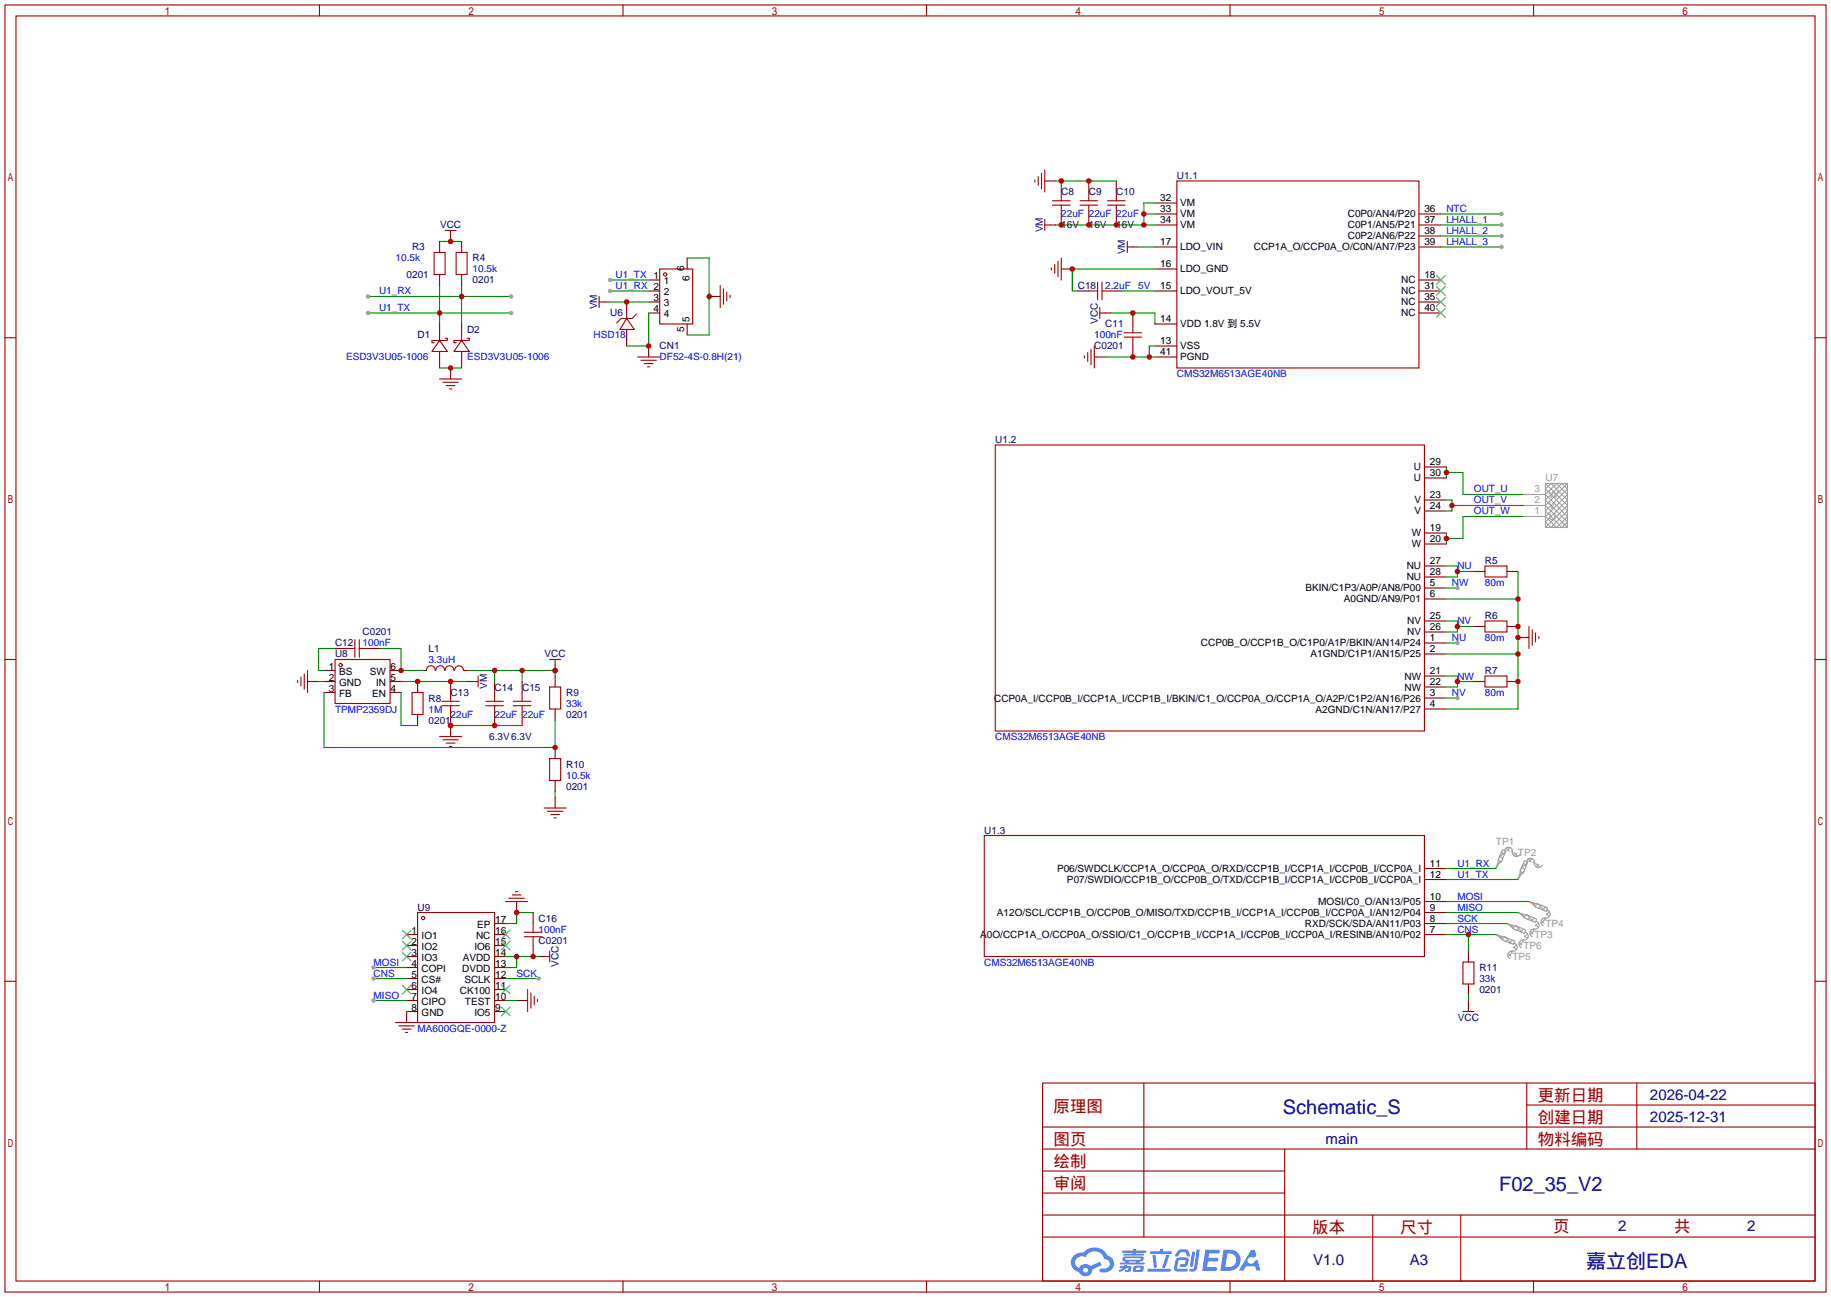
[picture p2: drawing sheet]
<svg xmlns="http://www.w3.org/2000/svg" width="423mm" height="299mm" viewBox="0 0 423 299" stroke-linecap="round" stroke-linejoin="round" font-family="sans-serif">
<g fill="none" stroke="#a10000" stroke-width=".25">
<path d="M1.1 1.1h420.4v297.2h-420.4zM3.7 3.7h415.3v292.1h-415.3zM73.7 1.1v2.6M143.8 1.1v2.6M213.9 1.1v2.6M283.9 1.1v2.6M354 1.1v2.6M1.1 78h2.6M419 78h2.5M1.1 152.3h2.6M419 152.3h2.5M1.1 226.6h2.6"/>
<path d="M419 226.6h2.5M240.7 250.1h178.3v45.7h-178.3zM264 250.1v35.5M352.4 250.1v15.2M352.4 255.1h66.6M377.8 250.1v15.2M240.7 270.4h55.8M240.7 265.3h178.3M240.7 275.5h55.8M240.7 260.2h178.3M296.5 265.3v30.5M73.7 295.8v2.5"/>
<path d="M143.8 295.8v2.5M213.9 295.8v2.5M240.7 285.6h178.3M240.7 280.5h178.3M283.9 295.8v2.5M316.9 280.5v15.3M337.2 280.5v15.3M354 295.8v2.5"/>
</g>
<g fill="#5487ff">
<path d="M278.2 288.5h2.7a.48 .48 0 0 1 .7 .5 .48 .48 0 0 1-.7 .4h-1.8l-.1 1h1.8a.43 .43 0 0 1 .4 .5 .43 .43 0 0 1-.4 .4h-2l-.2 1.3h1.7a.45 .45 0 0 1 .6 .2 .45 .45 0 0 1-.1 .6h-3.3z"/>
<path d="M288.8 288.6h.8l.4 1.4-.7 .4a.84 .84 0 0 0-1.2 .2 .84 .84 0 0 0 .3 1.2 .84 .84 0 0 0 1.2-.4l.1-.3 .6-.3 .7 2.6h-1l-.3-1h-2.1l-.6 1h-1z"/>
<path d="M275.2 289h.7l-.5 3.2a.36 .36 0 0 1-.4 .3 .36 .36 0 0 1-.3-.3z"/>
<path d="M276.2 288.5h.7l-.6 4.3a1.13 1.13 0 0 1-1.7 .6l.1-.4 .8-.1 .1-.1z"/>
<path d="M271.9 288.8l.6-.3h1.1a.77 .77 0 0 1 .8 .5l.3 1-.1 .1h-.6l-.3-.9-.2-.1h-1l-.7 1h-.6z"/>
<path d="M271.5 290.7l.5-.4h1.7a.81 .81 0 0 1 .7 .5 .81 .81 0 0 1-.2 .9 .81 .81 0 0 1-.9 .8h-.6a.32 .32 0 0 1-.3-.4 .32 .32 0 0 1 .3-.2l.8-.1 .2-.8h-1.7l-.3 1.9 2.2 .1a.32 .32 0 0 1 .3 .3 .32 .32 0 0 1-.4 .3h-2.2l-.5-.3-.1-.5z"/>
<path d="M264.9 293h5.1a.33 .33 0 0 1 .3 .3 .33 .33 0 0 1-.4 .3h-4.9l-.1-.1z"/>
<path d="M269.2 289.8h.7l-.6 2a.98 .98 0 0 1-.7 1l-.3-.3z"/>
<path d="M266 289.8h.7l.3 2.6a.34 .34 0 0 1-.3 .4 .34 .34 0 0 1-.3-.3z"/>
<path d="M265.5 288.9h2.2l.2-.5h.6l-.1 .5h1.8a.32 .32 0 0 1 .3 .4 .32 .32 0 0 1-.3 .3h-4.5l-.2-.2z"/>
<path d="M258.5 292.3h1l.1-.2h.6l-.1 .2 .9 .1 .1 .1-.1 1-1.3 .2v-.5h.7v-.4a.68 .68 0 0 0-.9 .4l-1.1 .5-.2-.4 1-.5h-.7z"/>
<path d="M259.1 288.8h2.4l.1-.4h.7l-.1 .4h2.2l.3 .2-.3 .2h-2.2l-.1 .3h1.8l.3 .2-.3 .2h-4.5l-.1-.4h2.1v-.3h-2.2l-.2-.1z"/>
<path d="M282.4 288.5l-.7 4.9h1.7a2.5 2.5 0 0 0 3-2.5 2.5 2.5 0 0 0-3.1-2.4zM283.3 289.4a1.65 1.65 0 0 1 2 1.7 1.65 1.65 0 0 1-2.1 1.5h-.4z"/>
<path d="M259.2 290.3l-.1 .8 .7 .1 .1 .3h-1.4l.1 .4h5.4l.2-.1-.2-.3h-1.1l.1-.3a.7 .7 0 0 0 .9-.2 .7 .7 0 0 0-.1-.9h-4.1zM259.8 290.5l3.5 .1-.2 .3h-3.2zM260.6 291.2h1.6l-.1 .3h-1.5z"/>
<path d="M261.7 292.4a1.05 1.05 0 0 0 0 1.2 2.91 2.91 0 0 0 2.1-.1 .98 .98 0 0 0 .1-1.2l-1.7-.1zM262.3 292.7h.8l.1 .4-.2 .2-.8-.1z"/>
<path d="M247.9 289.9a2.23 2.23 0 0 0-.6 2.3 2.23 2.23 0 0 0 1.8 1.5 1.58 1.58 0 0 0 1.7 1 1.58 1.58 0 0 0 1.3-1.6l2.2-1-.5-.8-2.1 1a1.65 1.65 0 0 0-2.6 .5 1.47 1.47 0 0 1-.7-2.1 1.47 1.47 0 0 1 2.2-.4 2.3 2.3 0 0 1 2.3-1.4 2.3 2.3 0 0 1 2 1.8 1.12 1.12 0 0 1 1.3 1 1.12 1.12 0 0 1-1.1 1.2h-.7a.45 .45 0 0 0-.6 .4 .45 .45 0 0 0 .4 .5 2.21 2.21 0 0 0 2.3-.6 2.21 2.21 0 0 0 .5-2.2 2.13 2.13 0 0 0-1.4-1.1 3.3 3.3 0 0 0-5.5-.7l-1.2 .1zM250 293.3a.6 .6 0 0 1 1.2 0 .6 .6 0 0 1-1.2 0z"/>
</g>
<path d="M333.9 109.1h3.8v5.1h14M333.9 107.8v2.6" fill="none" stroke="#008700" stroke-width=".25"/>
<circle cx="333.9" cy="109.1" r=".63" fill="#c00"/>
<path d="M351.7 119.3h-14v5h-3.8M333.9 123.1v2.5" fill="none" stroke="#008700" stroke-width=".25"/>
<circle cx="333.9" cy="124.3" r=".63" fill="#c00"/>
<path d="M85 68.5h33M106.6 65.9v8.9" fill="none" stroke="#008700" stroke-width=".25"/>
<circle cx="106.6" cy="68.5" r=".63" fill="#c00"/>
<g fill="#999">
<circle cx="85" cy="68.5" r=".51"/>
<circle cx="118" cy="68.5" r=".51"/>
</g>
<path d="M85 72.3h33M101.5 65.9v8.9" fill="none" stroke="#008700" stroke-width=".25"/>
<circle cx="101.5" cy="72.3" r=".63" fill="#c00"/>
<g fill="#999">
<circle cx="85" cy="72.3" r=".51"/>
<circle cx="118" cy="72.3" r=".51"/>
</g>
<path d="M242.4 51.9h1.3M261.5 57h1.3" fill="none" stroke="#870000" stroke-width=".25"/>
<path d="M241.2 50.7v2.5M241.2 51.9h1.2M260.2 55.8v2.5M260.2 57h1.3" fill="none" stroke="#a10000" stroke-width=".25"/>
<path d="M332.6 49.4h14" fill="none" stroke="#008700" stroke-width=".25"/>
<circle cx="346.6" cy="49.4" r=".51" fill="#999"/>
<path d="M332.6 51.9h14" fill="none" stroke="#008700" stroke-width=".25"/>
<circle cx="346.6" cy="51.9" r=".51" fill="#999"/>
<path d="M332.6 54.5h14" fill="none" stroke="#008700" stroke-width=".25"/>
<circle cx="346.6" cy="54.5" r=".51" fill="#999"/>
<path d="M332.6 57h14" fill="none" stroke="#008700" stroke-width=".25"/>
<circle cx="346.6" cy="57" r=".51" fill="#999"/>
<g fill="none" stroke="#a10000" stroke-width=".25">
<path d="M77.3 152.3h12.7v10.1h-12.7zM98.5 154.8a1.01 1.01 0 0 1 1-1.1 1.01 1.01 0 0 1 1 1.1M100.6 154.8a1.01 1.01 0 0 1 1-1.1 1.01 1.01 0 0 1 1 1.1M102.8 154.8a1.01 1.01 0 0 1 1-1.1 1.01 1.01 0 0 1 1 1.1M105 154.8a1.01 1.01 0 0 1 1-1.1 1.01 1.01 0 0 1 1 1.1M114.2 159.9v2M112.1 162.9h4.1M112.1 161.9h4.1M114.2 162.9v2.1"/>
<circle cx="78.6" cy="153.5" r=".38"/>
</g>
<path d="M74.8 154.8h2.5M74.8 157.4h2.5M74.8 159.9h2.5M90 154.8h2.6M90 157.4h2.6M90 159.9h2.6M97.7 154.8h.7M107.1 154.8h.7M114.2 157.4v2.5M114.2 165v2.5" fill="none" stroke="#870000" stroke-width=".25"/>
<path d="M87.5 149.7h5.1v5.1h5.1M92.6 159.9v7.6h3.8M92.6 157.4h15.2" fill="none" stroke="#008700" stroke-width=".25"/>
<circle cx="92.6" cy="154.8" r=".63" fill="#c00"/>
<path d="M73.5 157.4h1.3M77.3 149.7h-3.8v5.1h1.3M104 167.5h16.5" fill="none" stroke="#008700" stroke-width=".25"/>
<path d="M101.5 74.8v2.5M106.6 74.8v2.5M101.5 82.4v2.6M106.6 82.4v2.6M71 157.4h2.5M107.8 157.4h1.3M120.5 157.4v2.5M104 167.5v2.6M120.5 165v2.5" fill="none" stroke="#870000" stroke-width=".25"/>
<g fill="none" stroke="#a10000" stroke-width=".25">
<path d="M101.5 78.6l1.8 2.6h-3.6zM101.5 77.3v1.3M102.7 78.1h.6v.5h-3.6v.5h.5M106.6 78.6l1.7 2.6h-3.5zM106.6 77.3v1.3M107.8 78.1h.5v.5h-3.5v.5h.5M101.5 81.2v1.2M106.6 81.2v1.2M68.7 157.1v.5M69.5 156.3v2.1M70.2 155.6v3.5M71 154.8v5.1"/>
<path d="M109.1 157.4h1.3M110.4 156.1v2.5M120.5 159.9v2M101.5 170.1h5.1M102.2 170.8h3.6M103 171.6h2M103.8 172.3h.5M118.5 162.9h4.1M118.5 161.9h4.1M120.5 162.9v2.1"/>
</g>
<g fill="#c00">
<circle cx="114.2" cy="167.5" r=".63"/>
<circle cx="104" cy="167.5" r=".63"/>
</g>
<path d="M259.5 77.9h4M259.5 76.8h4M261.5 74.8v2M261.5 77.9v2M79.9 149.7h2M81.9 147.7v4.1M82.9 147.7v4.1M82.9 149.7h2.1M121 215.3h4.1M121 216.3h4.1M123.1 213.2v2.1M123.1 216.3v2" fill="none" stroke="#a10000" stroke-width=".25"/>
<path d="M261.5 72.3v2.5M261.5 79.9v2.5M77.3 149.7h2.6M85 149.7h2.5M123.1 210.7v2.5M123.1 218.3v2.6" fill="none" stroke="#870000" stroke-width=".25"/>
<path d="M107.8 154.8h20.3v1.3M114.2 154.8v2.6M120.5 154.8v2.6" fill="none" stroke="#008700" stroke-width=".25"/>
<g fill="#c00">
<circle cx="128.1" cy="154.8" r=".63"/>
<circle cx="120.5" cy="154.8" r=".63"/>
<circle cx="114.2" cy="154.8" r=".63"/>
</g>
<path d="M101.5 85h5.1" fill="none" stroke="#008700" stroke-width=".25"/>
<path d="M104 85v2.5M128.1 184v2.6" fill="none" stroke="#870000" stroke-width=".25"/>
<path d="M125.6 186.6h5.1M126.4 187.3h3.5M127.1 188.1h2.1M127.9 188.8h.5" fill="none" stroke="#a10000" stroke-width=".25"/>
<circle cx="104" cy="85" r=".63" fill="#c00"/>
<path d="M101.5 87.5h5.1M102.2 88.3h3.6M103 89h2M103.8 89.8h.5M337.7 233.6h2.5M339 232.3v1.3" fill="none" stroke="#a10000" stroke-width=".25"/>
<path d="M74.8 159.9v12.7h53.3v-6.4M128.1 182.8v1.2" fill="none" stroke="#008700" stroke-width=".25"/>
<path d="M128.1 153.5v1.3M339 231v1.3" fill="none" stroke="#870000" stroke-width=".25"/>
<circle cx="128.1" cy="154.8" r=".63" fill="#c00"/>
<path d="M253.9 71v2.5M253.9 72.3h1.2M126.9 152.3h2.5M128.1 152.3v1.2" fill="none" stroke="#a10000" stroke-width=".25"/>
<path d="M104 54.5v1.3M255.1 72.3h1.3" fill="none" stroke="#870000" stroke-width=".25"/>
<path d="M101.5 55.8h5.1" fill="none" stroke="#008700" stroke-width=".25"/>
<circle cx="104" cy="55.8" r=".63" fill="#c00"/>
<g fill="none" stroke="#a10000" stroke-width=".25">
<path d="M102.7 53.2h2.6M104 53.2v1.3M138.3 68.5v2.5M138.3 69.7h1.3M152.3 62.1h7.6v12.7h-7.6zM147.2 82.4h5.1M148 83.2h3.5M148.7 83.9h2M149.5 84.7h.5"/>
<circle cx="153.5" cy="63.4" r=".38"/>
</g>
<path d="M158.6 59.6v2.5M139.6 69.7h1.2M149.7 64.6h2.6M149.7 67.2h2.6M149.7 69.7h2.6M149.7 72.3h2.6M149.7 79.9v2.5M158.6 74.8v2.5" fill="none" stroke="#870000" stroke-width=".25"/>
<path d="M140.8 64.6h8.9" fill="none" stroke="#008700" stroke-width=".25"/>
<circle cx="140.8" cy="64.6" r=".51" fill="#999"/>
<path d="M140.8 67.2h8.9" fill="none" stroke="#008700" stroke-width=".25"/>
<circle cx="140.8" cy="67.2" r=".51" fill="#999"/>
<path d="M158.6 59.6h5.1v17.7h-5.1" fill="none" stroke="#008700" stroke-width=".25"/>
<path d="M163.7 68.5h2.5" fill="none" stroke="#870000" stroke-width=".25"/>
<circle cx="163.7" cy="68.5" r=".63" fill="#c00"/>
<g fill="none" stroke="#a10000" stroke-width=".25">
<path d="M166.2 65.9v5.1M167 66.7v3.5M167.8 67.4v2.1M168.5 68.2v.5M96.4 210.7h17.8v25.4h-17.8z"/>
<circle cx="97.7" cy="212" r=".38"/>
</g>
<g fill="none" stroke="#870000" stroke-width=".25">
<path d="M93.9 215.8h2.5M93.9 218.3h2.5M114.2 215.8h2.5M114.2 218.3h2.5M114.2 213.2h2.5M93.9 220.9h2.5M93.9 223.4h2.5M93.9 225.9h2.5M93.9 228.5h2.5M93.9 231h2.5M93.9 233.6h2.5M114.2 220.9h2.5"/>
<path d="M114.2 223.4h2.5M114.2 225.9h2.5M114.2 228.5h2.5M114.2 231h2.5M114.2 233.6h2.5"/>
</g>
<g fill="none" stroke="#3c3" stroke-width=".25">
<path d="M92.8 214.8l2.1 2M92.8 217.3l2.1 2M92.8 219.8l2.1 2.1M94.9 214.8l-2.1 2M94.9 217.3l-2.1 2M94.9 219.8l-2.1 2.1M115.7 217.3l2 2M115.7 214.8l2 2M117.7 217.3l-2 2M117.7 214.8l-2 2M92.8 227.5l2.1 2M94.9 227.5l-2.1 2"/>
<path d="M115.7 232.5l2 2.1M115.7 227.5l2 2M117.7 232.5l-2 2.1M117.7 227.5l-2 2"/>
</g>
<path d="M86.2 225.9h7.7" fill="none" stroke="#008700" stroke-width=".25"/>
<circle cx="86.2" cy="225.9" r=".51" fill="#999"/>
<path d="M86.2 223.4h7.7" fill="none" stroke="#008700" stroke-width=".25"/>
<circle cx="86.2" cy="223.4" r=".51" fill="#999"/>
<path d="M86.2 231h7.7" fill="none" stroke="#008700" stroke-width=".25"/>
<circle cx="86.2" cy="231" r=".51" fill="#999"/>
<path d="M116.7 225.9h7.6" fill="none" stroke="#008700" stroke-width=".25"/>
<circle cx="124.3" cy="225.9" r=".51" fill="#999"/>
<path d="M245 41.8v2.5M245 49.4v2.5M119.3 208.2v2.5M119.3 231h2.5" fill="none" stroke="#870000" stroke-width=".25"/>
<path d="M243 46.4h4M243 47.4h4M245 44.3v2.1M245 47.4v2M116.7 208.2h5.1M117.5 207.4h3.5M118.2 206.6h2.1M119 205.9h.5M121.8 228.5v5.1M122.6 229.2v3.6M123.3 230v2M124.1 230.8v.5" fill="none" stroke="#a10000" stroke-width=".25"/>
<path d="M123.1 210.7h-3.8v2.5h-2.6M116.7 231h2.6" fill="none" stroke="#008700" stroke-width=".25"/>
<circle cx="119.3" cy="210.7" r=".63" fill="#c00"/>
<g fill="none" stroke="#a10000" stroke-width=".25">
<path d="M249.3 46.4h4.1M249.3 47.4h4.1M251.3 44.3v2.1M251.3 47.4v2M255.7 46.4h4M255.7 47.4h4M257.7 44.3v2.1M257.7 47.4v2M126.9 219.6v2.5M91.3 236.1h5.1M92.1 236.9h3.5M92.8 237.6h2.1"/>
<path d="M93.6 238.4h.5M125.6 220.9h1.3"/>
</g>
<path d="M251.3 41.8v2.5M251.3 49.4v2.5M257.7 41.8v2.5M257.7 49.4v2.5M93.9 233.6v2.5M124.3 220.9h1.3" fill="none" stroke="#870000" stroke-width=".25"/>
<path d="M93.9 233.6h.1M116.7 220.9h7.6M119.3 220.9v2.5h-2.6" fill="none" stroke="#008700" stroke-width=".25"/>
<g fill="#c00">
<circle cx="123.1" cy="220.9" r=".63"/>
<circle cx="119.3" cy="220.9" r=".63"/>
</g>
<g fill="none" stroke="#999" stroke-width=".25">
<path d="M351.7 119.3h5M351.7 116.7h5M351.7 114.2h5M356.7 111.6h5.1v10.2h-5.1zM346.8 196.2l.8 .3-1 2.5-.5 .3-.8 1.2 .5-1.5v-.5zM347.3 196.2a.93 .93 0 0 1 1.2-.5 .93 .93 0 0 1 .6 1 .94 .94 0 0 0 .7 1 .94 .94 0 0 0 1.1-.5M351.9 198.8l.8 .2-1 2.5-.5 .3-.8 1.3 .5-1.6v-.5zM352.4 198.8a.93 .93 0 0 1 1.1-.6 .93 .93 0 0 1 .7 1.1 .94 .94 0 0 0 .7 1 .94 .94 0 0 0 1.1-.5M345.3 215.8l1.5 .5h.5l2.3 1-.2 .8-2.6-1.1-.2-.5zM345.3 200.3v.2M345.3 215.8h.3M347.9 213.2l1.5 .5h.5l2.3 1.1-.3 .7-2.5-1-.3-.5z"/>
<path d="M347.9 213.2h.2M349.6 217.8a.93 .93 0 0 1 .6 1.1 .93 .93 0 0 1-1.1 .7 .94 .94 0 0 0-1 .7 .94 .94 0 0 0 .5 1.1M350.4 210.7l1.5 .5h.5l2.3 1-.2 .8-2.6-1-.2-.5zM350.4 202.8v.3M350.4 210.7h.2M352.2 215.3a.93 .93 0 0 1 .5 1.1 .93 .93 0 0 1-1 .6 .94 .94 0 0 0-1 .7 .94 .94 0 0 0 .5 1.1M352.9 208.2l1.6 .5h.5l2.3 1-.3 .7-2.5-1-.3-.5zM352.9 208.2h.3M354.7 212.7a.93 .93 0 0 1 .6 1.1 .93 .93 0 0 1-1.1 .7 .94 .94 0 0 0-1 .7 .94 .94 0 0 0 .5 1.1M357.3 210.2a.93 .93 0 0 1 .5 1.1 .93 .93 0 0 1-1.1 .7 .94 .94 0 0 0-1 .6 .94 .94 0 0 0 .5 1.1"/>
</g>
<g fill="none" stroke="#999" stroke-width=".23">
<path d="M356.7 112.9l5.1 5.1-3.8 3.8-1.3-1.3 5.1-5.1-3.8-3.8zM356.7 111.6l5.1 5.1-5.1 5.1M359.3 111.6l2.5 2.6-5.1 5.1 2.6 2.5 2.5-2.5-5.1-5.1zM360.6 111.6l-3.9 3.8 5.1 5.1-1.2 1.3-3.9-3.8 5.1-5.1zM361.8 111.6l-5.1 5.1 5.1 5.1M345.6 199.6l.2 .1M345.8 198.5l.6 .6M346.2 197.6l.7 .7M346.6 196.7l.6 .7M346.8 198.6l-.7 .7M347.6 196.5l-1.6 1.5M347.7 195.8l.7 .7"/>
<path d="M348.6 195.7l-.7 .7M349.1 196.4l-.2 .2M349.4 196.8l.9 .9M350.1 197l-.6 .6M351.7 199.3l.6 .6M352.7 199l-1.6 1.6M352.8 198.3l.7 .8M353.6 198.2l-.7 .7M354.2 198.9l-.3 .3M354.5 199.4l.9 .9M355.2 199.5l-.6 .6M345.9 216.2l.9 .8"/>
<path d="M346.3 216.1l-.2 .1M346.8 216.9l.5-.6 1.7 1.6M348.2 216.7l-.6 .6M348.5 213.6l.9 .9M348.8 213.6l-.2 .1M348.9 219.6l.2 .2M349 219.9l-.9 .9M349.1 217.1l-.6 .6M349.3 214.3l.6-.6 1.6 1.6M349.4 218.6l.6 .6M350.1 218.1l-.8 .8M350.7 217.6l.6 .6"/>
<path d="M350.7 202.1l.2 .2M350.8 214.1l-.7 .7M350.9 201l.6 .6M351 211.1l.9 .9M351.3 200.2l.7 .6M351.3 211l-.1 .2M351.4 217.1l.2 .2M351.6 217.4l-.9 .9M351.6 214.5l-.6 .7M351.8 201.1l-.6 .7M351.8 211.8l.6-.6 1.6 1.6M351.9 216.1l.7 .6"/>
<path d="M352.6 215.6l-.7 .7M353.2 215.1l.7 .6M353.3 211.6l-.7 .7M353.6 208.5l.9 .9M353.9 208.5l-.2 .1M353.9 214.5l.2 .2M354.1 214.8l-.9 .9M354.2 212l-.6 .6M354.4 209.3l.6-.6 1.6 1.6M354.5 213.5l.6 .7M355.1 213.1l-.7 .7M355.8 212.5l.6 .7"/>
<path d="M355.8 209.1l-.6 .6M356.5 212l.2 .2M356.6 212.3l-.8 .9M356.7 209.4l-.6 .7M357 211l.7 .6M357.7 210.5l-.8 .8M348.2 220.2l.6 .6"/>
</g>
<path d="M149.7 72.3v7.6h-5" fill="none" stroke="#008700" stroke-width=".25"/>
<circle cx="149.7" cy="79.9" r=".63" fill="#c00"/>
<path d="M140.8 69.7h8.9" fill="none" stroke="#008700" stroke-width=".25"/>
<path d="M102 161.9h4" fill="none" stroke="#a10000" stroke-width=".25"/>
<path d="M104 157.4v2.5" fill="none" stroke="#870000" stroke-width=".25"/>
<circle cx="104" cy="157.4" r=".63" fill="#c00"/>
<path d="M102 162.9h4M104 162.9v2.1" fill="none" stroke="#a10000" stroke-width=".25"/>
<path d="M104 165v2.5" fill="none" stroke="#870000" stroke-width=".25"/>
<circle cx="104" cy="167.5" r=".63" fill="#c00"/>
<path d="M95.1 159.9h2.6v5.1h-2.6zM104 159.9v2" fill="none" stroke="#a10000" stroke-width=".25"/>
<path d="M96.4 157.4v2.5" fill="none" stroke="#870000" stroke-width=".25"/>
<circle cx="96.4" cy="157.4" r=".63" fill="#c00"/>
<path d="M101.5 55.8v2.5M101.5 63.4v2.5M128.1 156.1v2.5M96.4 165v2.5M128.1 163.7v2.5M128.1 172.6v2.5M339 219.6v2.5M339 227.2v2.5" fill="none" stroke="#870000" stroke-width=".25"/>
<path d="M100.2 58.3h2.5v5.1h-2.5zM126.9 158.6h2.5v5.1h-2.5zM126.9 175.1h2.5v5.1h-2.5zM337.7 222.1h2.5v5.1h-2.5z" fill="none" stroke="#a10000" stroke-width=".25"/>
<circle cx="128.1" cy="172.6" r=".63" fill="#c00"/>
<g fill="none" stroke="#870000" stroke-width=".25">
<path d="M106.6 55.8v2.5M266.6 57h5.1M266.6 46.9h5.1M266.6 49.4h5.1M266.6 51.9h5.1M327.5 57h5.1M327.5 49.4h5.1M327.5 51.9h5.1M327.5 54.5h5.1M106.6 63.4v2.5M266.6 79.9h5.1M266.6 74.8h5.1"/>
<path d="M266.6 67.2h5.1M266.6 62.1h5.1M327.5 67.2h5.1M327.5 64.6h5.1M327.5 69.7h5.1M327.5 72.3h5.1M266.6 82.4h5.1M328.8 115.4h5.1M328.8 118h5.1M328.8 107.8h5.1M328.8 110.4h5.1M328.8 135.8h5.1"/>
<path d="M328.8 138.3h5.1M328.8 123.1h5.1M328.8 125.6h5.1M328.8 130.7h5.1M328.8 133.2h5.1M328.8 148.5h5.1M328.8 151h5.1M328.8 156.1h5.1M328.8 158.6h5.1M328.8 143.4h5.1M328.8 145.9h5.1M328.8 161.2h5.1"/>
<path d="M328.8 163.7h5.1M128.1 180.2v2.6M328.8 215.8h5.1M328.8 213.2h5.1M328.8 210.7h5.1M328.8 208.2h5.1M328.8 200.5h5.1M328.8 203.1h5.1"/>
</g>
<path d="M105.3 58.3h2.5v5.1h-2.5zM271.7 41.8h55.8v43.2h-55.8zM229.7 102.7h99.1v66.1h-99.1zM227.2 192.9h101.6v28h-101.6z" fill="none" stroke="#a10000" stroke-width=".25"/>
<path d="M331.6 63.6l2 2.1M331.6 66.2l2 2M331.6 68.7l2 2M331.6 71.2l2 2.1M333.6 63.6l-2 2.1M333.6 66.2l-2 2M333.6 68.7l-2 2M333.6 71.2l-2 2.1" fill="none" stroke="#3c3" stroke-width=".25"/>
<path d="M243.7 51.9h22.9M264 49.4h2.6M266.6 46.9h-2.6v5" fill="none" stroke="#008700" stroke-width=".25"/>
<g fill="#c00">
<circle cx="264" cy="51.9" r=".63"/>
<circle cx="264" cy="49.4" r=".63"/>
<circle cx="257.7" cy="51.9" r=".63"/>
<circle cx="251.3" cy="51.9" r=".63"/>
<circle cx="245" cy="51.9" r=".63"/>
</g>
<path d="M243.7 41.8h14" fill="none" stroke="#008700" stroke-width=".25"/>
<g fill="#c00">
<circle cx="245" cy="41.8" r=".63"/>
<circle cx="251.3" cy="41.8" r=".63"/>
</g>
<path d="M241.2 41.8h2.5M245 62.1h2.5M252.6 82.4h2.5M350.4 147.2h2.5" fill="none" stroke="#870000" stroke-width=".25"/>
<g fill="none" stroke="#a10000" stroke-width=".25">
<path d="M241.2 39.2v5.1M238.9 41.5v.5M239.6 40.8v2M240.4 40v3.6M245 59.6v5M242.7 61.8v.6M243.5 61.1v2M244.2 60.3v3.6M252.6 79.9v5.1M250.3 82.2v.5M251.1 81.4v2M251.8 80.6v3.6"/>
<path d="M352.9 144.7v5M353.7 145.4v3.6M354.5 146.2v2M355.2 146.9v.5"/>
</g>
<path d="M262.8 57h3.8M259 67.2h7.6M266.6 62.1h-19.1v5.1h1.3" fill="none" stroke="#008700" stroke-width=".25"/>
<circle cx="247.5" cy="62.1" r=".63" fill="#c00"/>
<path d="M266.6 79.9h-1.3v2.5M255.1 82.4h11.5" fill="none" stroke="#008700" stroke-width=".25"/>
<g fill="#c00">
<circle cx="265.3" cy="82.4" r=".63"/>
<circle cx="261.5" cy="82.4" r=".63"/>
</g>
<path d="M256.4 72.3h10.2v2.5" fill="none" stroke="#008700" stroke-width=".25"/>
<circle cx="261.5" cy="72.3" r=".63" fill="#c00"/>
<path d="M333.9 115.4h1.3v2.6h-1.3M335.2 116.7h16.5" fill="none" stroke="#008700" stroke-width=".25"/>
<circle cx="335.2" cy="116.7" r=".63" fill="#c00"/>
<path d="M340.2 132h2.6M347.9 132h2.5M340.2 157.4h2.6M340.2 144.7h2.6M347.9 157.4h2.5M347.9 144.7h2.5" fill="none" stroke="#870000" stroke-width=".25"/>
<path d="M342.8 130.7h5.1v2.5h-5.1zM342.8 156.1h5.1v2.5h-5.1zM342.8 143.4h5.1v2.5h-5.1z" fill="none" stroke="#a10000" stroke-width=".25"/>
<path d="M333.9 135.8h2.5" fill="none" stroke="#008700" stroke-width=".25"/>
<circle cx="336.4" cy="135.8" r=".51" fill="#999"/>
<path d="M333.9 130.7h2.5v2.5h-2.5M336.4 132h3.8" fill="none" stroke="#008700" stroke-width=".25"/>
<circle cx="336.4" cy="132" r=".63" fill="#c00"/>
<path d="M333.9 143.4h2.5v2.5h-2.5M336.4 144.7h3.8" fill="none" stroke="#008700" stroke-width=".25"/>
<circle cx="336.4" cy="144.7" r=".63" fill="#c00"/>
<path d="M333.9 148.5h2.5" fill="none" stroke="#008700" stroke-width=".25"/>
<circle cx="336.4" cy="148.5" r=".51" fill="#999"/>
<path d="M333.9 156.1h2.5v2.5h-2.5M336.4 157.4h3.8" fill="none" stroke="#008700" stroke-width=".25"/>
<circle cx="336.4" cy="157.4" r=".63" fill="#c00"/>
<path d="M333.9 161.2h2.5" fill="none" stroke="#008700" stroke-width=".25"/>
<circle cx="336.4" cy="161.2" r=".51" fill="#999"/>
<path d="M333.9 138.3h16.5M350.4 132v31.7h-16.5M333.9 151h16.5" fill="none" stroke="#008700" stroke-width=".25"/>
<g fill="#c00">
<circle cx="350.4" cy="138.3" r=".63"/>
<circle cx="350.4" cy="144.7" r=".63"/>
<circle cx="350.4" cy="147.2" r=".63"/>
<circle cx="350.4" cy="151" r=".63"/>
<circle cx="350.4" cy="157.4" r=".63"/>
</g>
<path d="M333.9 208.2h19M333.9 210.7h16.5M333.9 213.2h14M333.9 215.8h11.4M339 215.8v3.8" fill="none" stroke="#008700" stroke-width=".25"/>
<circle cx="339" cy="215.8" r=".63" fill="#c00"/>
<path d="M333.9 200.5h11.4M333.9 203.1h16.5M339 229.7v1.3" fill="none" stroke="#008700" stroke-width=".25"/>
<path d="M144.7 73.5l1.7 2.6h-3.3zM146.9 72.5l-1 1h-2.5l-1 1" fill="none" stroke="#a10000" stroke-width=".25"/>
<path d="M144.7 69.7v3.8" fill="none" stroke="#870000" stroke-width=".25"/>
<circle cx="144.7" cy="69.7" r=".63" fill="#c00"/>
<path d="M144.7 76.1v3.8M248.8 67.2h2.5M256.4 67.2h2.6" fill="none" stroke="#870000" stroke-width=".25"/>
<path d="M251.3 67.2h2.1M253.4 65.2v4M254.4 67.2h2M254.4 65.2v4" fill="none" stroke="#a10000" stroke-width=".25"/>
<g font-size="4.6" fill="#000080">
<text x="296.1" y="257.2">Schematic_S</text>
<text x="346.1" y="275">F02_35_V2</text>
<text x="366.2" y="292.8">嘉立创EDA</text>
</g>
<g font-size="3.8" fill="#a00000">
<text x="243.2" y="256.8">原理图</text>
<text x="355" y="254.3">更新日期</text>
<text x="355" y="259.3">创建日期</text>
<text x="243.2" y="269.5">绘制</text>
<text x="243.2" y="264.4">图页</text>
<text x="355" y="264.4">物料编码</text>
<text x="243.2" y="274.6">审阅</text>
<text x="302.9" y="284.7">版本</text>
<text x="323.2" y="284.7">尺寸</text>
<text x="358.5" y="284.5">页</text>
<text x="386.5" y="284.5">共</text>
</g>
<g font-size="3.5" fill="#000080">
<text x="380.9" y="254">2026-04-22</text>
<text x="380.9" y="259.1">2025-12-31</text>
<text x="306" y="264.2">main</text>
<text x="373.6" y="284.3">2</text>
<text x="403.3" y="284.3">2</text>
<text x="303.1" y="292.1">V1.0</text>
<text x="325.4" y="292.1">A3</text>
</g>
<g font-size="2.3" fill="#000080">
<text x="271.7" y="41.3">U1.1</text>
<text x="245" y="45.1">C8</text>
<text x="251.3" y="45.1">C9</text>
<text x="257.7" y="45.1">C10</text>
<text x="101.6" y="52.8">VCC</text>
<text x="240.7" y="53.7" transform="rotate(-90 240.7 53.7)">VM</text>
<text x="245" y="52.8">16V</text>
<text x="251.3" y="52.8">16V</text>
<text x="257.7" y="52.8">16V</text>
<text x="95.1" y="57.8">R3</text>
<text x="259.8" y="58.8" transform="rotate(-90 259.8 58.8)">VM</text>
<text x="93.9" y="64.2">0201</text>
<text x="109.1" y="60.4">R4</text>
<text x="109.1" y="65.5">0201</text>
<text x="137.8" y="71.5" transform="rotate(-90 137.8 71.5)">VM</text>
<text x="248.8" y="66.7">C18</text>
<text x="107.8" y="76.9">D2</text>
<text x="140.8" y="73.1">U6</text>
<text x="253.4" y="74.7" transform="rotate(-90 253.4 74.7)">VCC</text>
<text x="255.1" y="75.6">C11</text>
<text x="96.4" y="78.2">D1</text>
<text x="152.3" y="80.7">CN1</text>
<text x="252.6" y="80.7">C0201</text>
<text x="229.7" y="102.3">U1.2</text>
<text x="342.8" y="130.2">R5</text>
<text x="342.8" y="142.9">R6</text>
<text x="77.3" y="149.3">C12</text>
<text x="83.7" y="146.7">C0201</text>
<text x="77.3" y="151.8">U8</text>
<text x="98.9" y="150.5">L1</text>
<text x="125.7" y="151.8">VCC</text>
<text x="342.8" y="155.6">R7</text>
<text x="98.9" y="162">R8</text>
<text x="104" y="160.7">C13</text>
<text x="112.4" y="159.1" transform="rotate(-90 112.4 159.1)">VM</text>
<text x="114.2" y="159.4">C14</text>
<text x="120.5" y="159.4">C15</text>
<text x="130.7" y="160.7">R9</text>
<text x="98.9" y="167.1">0201</text>
<text x="130.7" y="165.8">0201</text>
<text x="112.9" y="170.9">6.3V6.3V</text>
<text x="130.7" y="177.2">R10</text>
<text x="130.7" y="182.3">0201</text>
<text x="227.2" y="192.5">U1.3</text>
<text x="96.4" y="210.2">U9</text>
<text x="124.3" y="212.8">C16</text>
<text x="124.3" y="217.9">C0201</text>
<text x="129" y="223.3" transform="rotate(-90 129 223.3)">VCC</text>
<text x="341.5" y="224.2">R11</text>
<text x="341.5" y="229.3">0201</text>
<text x="336.5" y="235.6">VCC</text>
</g>
<g font-size="2.3">
<text x="267.8" y="46.4">32</text>
<text x="272.4" y="47.7">VM</text>
<text x="267.8" y="48.9">33</text>
<text x="267.8" y="51.5">34</text>
<text x="272.4" y="50.2">VM</text>
<text x="272.4" y="52.8">VM</text>
<text x="311.1" y="50.2">C0P0/AN4/P20</text>
<text x="311.1" y="52.8">C0P1/AN5/P21</text>
<text x="328.8" y="48.9">36</text>
<text x="328.8" y="51.5">37</text>
<text x="267.8" y="56.6">17</text>
<text x="272.4" y="57.8">LDO_VIN</text>
<text x="289.4" y="57.8">CCP1A_O/CCP0A_O/C0N/AN7/P23</text>
<text x="311.1" y="55.3">C0P2/AN6/P22</text>
<text x="328.8" y="54">38</text>
<text x="328.8" y="56.6">39</text>
<text x="153.2" y="65.7">1</text>
<text x="157.9" y="62.5" transform="rotate(-90 157.9 62.5)">6</text>
<text x="159.2" y="64.8" transform="rotate(-90 159.2 64.8)">6</text>
<text x="267.8" y="61.6">16</text>
<text x="272.4" y="62.9">LDO_GND</text>
<text x="323.4" y="65.5">NC</text>
<text x="328.8" y="64.2">18</text>
<text x="150.9" y="69.5">3</text>
<text x="153.2" y="68.2">2</text>
<text x="153.2" y="70.8">3</text>
<text x="267.8" y="66.7">15</text>
<text x="272.4" y="68">LDO_VOUT_5V</text>
<text x="323.4" y="68">NC</text>
<text x="323.4" y="70.5">NC</text>
<text x="328.8" y="66.7">31</text>
<text x="328.8" y="69.3">35</text>
<text x="328.8" y="71.8">40</text>
<text x="150.9" y="72">4</text>
<text x="153.2" y="73.3">4</text>
<text x="157.9" y="76.7" transform="rotate(-90 157.9 76.7)">5</text>
<text x="159.2" y="74.3" transform="rotate(-90 159.2 74.3)">5</text>
<text x="267.8" y="74.3">14</text>
<text x="272.4" y="75.6">VDD 1.8V 到 5.5V</text>
<text x="323.4" y="73.1">NC</text>
<text x="267.8" y="79.4">13</text>
<text x="267.8" y="82">41</text>
<text x="272.4" y="80.7">VSS</text>
<text x="272.4" y="83.2">PGND</text>
<text x="330.1" y="107.4">29</text>
<text x="326.4" y="108.6">U</text>
<text x="326.4" y="111.2">U</text>
<text x="330.1" y="109.9">30</text>
<text x="326.5" y="116.3">V</text>
<text x="326.5" y="118.8">V</text>
<text x="330.1" y="115">23</text>
<text x="330.1" y="117.5">24</text>
<text x="325.9" y="123.9">W</text>
<text x="330.1" y="122.6">19</text>
<text x="330.1" y="125.1">20</text>
<text x="324.7" y="131.5">NU</text>
<text x="325.9" y="126.4">W</text>
<text x="330.1" y="130.2">27</text>
<text x="301.3" y="136.6">BKIN/C1P3/A0P/AN8/P00</text>
<text x="324.7" y="134">NU</text>
<text x="330.1" y="135.3">5</text>
<text x="330.1" y="137.8">6</text>
<text x="330.1" y="132.8">28</text>
<text x="310.2" y="139.1">A0GND/AN9/P01</text>
<text x="330.1" y="142.9">25</text>
<text x="277.2" y="149.3">CCP0B_O/CCP1B_O/C1P0/A1P/BKIN/AN14/P24</text>
<text x="324.8" y="144.2">NV</text>
<text x="324.8" y="146.7">NV</text>
<text x="330.1" y="148">1</text>
<text x="330.1" y="145.5">26</text>
<text x="75.9" y="154.6">1</text>
<text x="78.3" y="155.9">BS</text>
<text x="85.4" y="155.9">SW</text>
<text x="90.2" y="154.6">6</text>
<text x="302.5" y="151.8">A1GND/C1P1/AN15/P25</text>
<text x="330.1" y="150.5">2</text>
<text x="330.1" y="155.6">21</text>
<text x="75.9" y="157.1">2</text>
<text x="75.9" y="159.7">3</text>
<text x="78.3" y="158.4">GND</text>
<text x="78.3" y="160.9">FB</text>
<text x="85.9" y="160.9">EN</text>
<text x="86.8" y="158.4">IN</text>
<text x="90.2" y="159.7">4</text>
<text x="90.2" y="157.1">5</text>
<text x="229.5" y="162">CCP0A_I/CCP0B_I/CCP1A_I/CCP1B_I/BKIN/C1_O/CCP0A_O/CCP1A_O/A2P/C1P2/AN16/P26</text>
<text x="324.2" y="156.9">NW</text>
<text x="324.2" y="159.4">NW</text>
<text x="330.1" y="160.7">3</text>
<text x="330.1" y="158.2">22</text>
<text x="303.7" y="164.5">A2GND/C1N/AN17/P27</text>
<text x="330.1" y="163.2">4</text>
<text x="244" y="201.3">P06/SWDCLK/CCP1A_O/CCP0A_O/RXD/CCP1B_I/CCP1A_I/CCP0B_I/CCP0A_I</text>
<text x="246.3" y="203.9">P07/SWDIO/CCP1B_O/CCP0B_O/TXD/CCP1B_I/CCP1A_I/CCP0B_I/CCP0A_I</text>
<text x="330.1" y="200.1">11</text>
<text x="330.1" y="202.6">12</text>
<text x="304.3" y="209">MOSI/C0_O/AN13/P05</text>
<text x="330.1" y="207.7">10</text>
<text x="95" y="215.5">1</text>
<text x="110.2" y="214.3">EP</text>
<text x="114.3" y="215.5">16</text>
<text x="114.3" y="213">17</text>
<text x="230.1" y="211.5">A12O/SCL/CCP1B_O/CCP0B_O/MISO/TXD/CCP1B_I/CCP1A_I/CCP0B_I/CCP0A_I/AN12/P04</text>
<text x="301.2" y="214">RXD/SCK/SDA/AN11/P03</text>
<text x="330.1" y="215.3">7</text>
<text x="330.1" y="212.8">8</text>
<text x="330.1" y="210.2">9</text>
<text x="95" y="218.1">2</text>
<text x="95" y="220.6">3</text>
<text x="97.3" y="216.8">IO1</text>
<text x="97.3" y="219.4">IO2</text>
<text x="97.3" y="221.9">IO3</text>
<text x="106.8" y="221.9">AVDD</text>
<text x="109.5" y="219.4">IO6</text>
<text x="109.9" y="216.8">NC</text>
<text x="114.3" y="220.6">14</text>
<text x="114.3" y="218.1">15</text>
<text x="226.3" y="216.6">A0O/CCP1A_O/CCP0A_O/SSIO/C1_O/CCP1B_I/CCP1A_I/CCP0B_I/CCP0A_I/RESINB/AN10/P02</text>
<text x="95" y="223.2">4</text>
<text x="95" y="225.7">5</text>
<text x="97.3" y="224.4">COPI</text>
<text x="97.3" y="227">CS#</text>
<text x="106.7" y="224.4">DVDD</text>
<text x="107.2" y="227">SCLK</text>
<text x="114.3" y="225.7">12</text>
<text x="114.3" y="223.2">13</text>
<text x="95" y="228.2">6</text>
<text x="95" y="230.8">7</text>
<text x="95" y="233.3">8</text>
<text x="97.3" y="229.5">IO4</text>
<text x="97.3" y="232.1">CIPO</text>
<text x="106.2" y="229.5">CK100</text>
<text x="107.3" y="232.1">TEST</text>
<text x="114.3" y="233.3">9</text>
<text x="114.3" y="230.8">10</text>
<text x="114.3" y="228.2">11</text>
<text x="97.3" y="234.6">GND</text>
<text x="109.5" y="234.6">IO5</text>
</g>
<g font-size="2.3" fill="#00f">
<text x="245" y="50.2">22uF</text>
<text x="251.3" y="50.2">22uF</text>
<text x="257.7" y="50.2">22uF</text>
<text x="333.9" y="48.9">NTC</text>
<text x="333.9" y="51.5">LHALL_1</text>
<text x="333.9" y="54">LHALL_2</text>
<text x="333.9" y="56.6">LHALL_3</text>
<text x="91.3" y="60.4">10.5k</text>
<text x="109.1" y="62.9">10.5k</text>
<text x="142.1" y="64.2">U1_TX 1</text>
<text x="87.5" y="68">U1_RX</text>
<text x="87.5" y="71.8">U1_TX</text>
<text x="142.1" y="66.7">U1_RX 2</text>
<text x="255.1" y="66.7">2.2uF</text>
<text x="262.8" y="66.7">5V</text>
<text x="79.9" y="83.2">ESD3V3U05-1006</text>
<text x="107.8" y="83.2">ESD3V3U05-1006</text>
<text x="137" y="78.2">HSD18</text>
<text x="152.3" y="83.2">DF52-4S-0.8H(21)</text>
<text x="252.6" y="78.2">100nF</text>
<text x="271.7" y="87">CMS32M6513AGE40NB</text>
<text x="340.2" y="113.7">OUT_U</text>
<text x="340.2" y="118.8">OUT_W</text>
<text x="340.2" y="116.3">OUT_V</text>
<text x="336.4" y="131.5">NU</text>
<text x="335.2" y="135.3">NW</text>
<text x="342.8" y="135.3">80m</text>
<text x="83.7" y="149.3">100nF</text>
<text x="335.2" y="148">NU</text>
<text x="336.4" y="144.2">NV</text>
<text x="342.8" y="148">80m</text>
<text x="98.9" y="153.1">3.3uH</text>
<text x="335.2" y="160.7">NV</text>
<text x="336.4" y="156.9">NW</text>
<text x="342.8" y="160.7">80m</text>
<text x="77.3" y="164.5">TPMP2359DJ</text>
<text x="98.9" y="164.5">1M</text>
<text x="104" y="165.8">22uF</text>
<text x="114.2" y="165.8">22uF</text>
<text x="120.5" y="165.8">22uF</text>
<text x="130.7" y="163.2">33k</text>
<text x="229.7" y="170.9">CMS32M6513AGE40NB</text>
<text x="130.7" y="179.8">10.5k</text>
<text x="336.4" y="200.1">U1_RX</text>
<text x="336.4" y="202.6">U1_TX</text>
<text x="336.4" y="207.7">MOSI</text>
<text x="124.3" y="215.3">100nF</text>
<text x="336.4" y="210.2">MISO</text>
<text x="336.4" y="212.8">SCK</text>
<text x="336.4" y="215.3">CNS</text>
<text x="86.2" y="225.5">CNS</text>
<text x="86.2" y="222.9">MOSI</text>
<text x="119.3" y="225.5">SCK</text>
<text x="227.2" y="222.9">CMS32M6513AGE40NB</text>
<text x="341.5" y="226.7">33k</text>
<text x="86.2" y="230.6">MISO</text>
<text x="96.4" y="238.2">MA600GQE-0000-Z</text>
</g>
<g font-size="2.3" fill="#999">
<text x="354.2" y="113.7">3</text>
<text x="356.7" y="111.2">U7</text>
<text x="354.2" y="118.8">1</text>
<text x="354.2" y="116.3">2</text>
<text x="357.5" y="117.5">V</text>
<text x="357.5" y="115">W</text>
<text x="357.5" y="120.1">U</text>
<text x="345.3" y="195">TP1</text>
<text x="350.4" y="197.5">TP2</text>
<text x="356.7" y="214">TP4</text>
<text x="349.1" y="221.7">TP5</text>
<text x="351.7" y="219.1">TP6</text>
<text x="354.2" y="216.6">TP3</text>
</g>
</svg>
